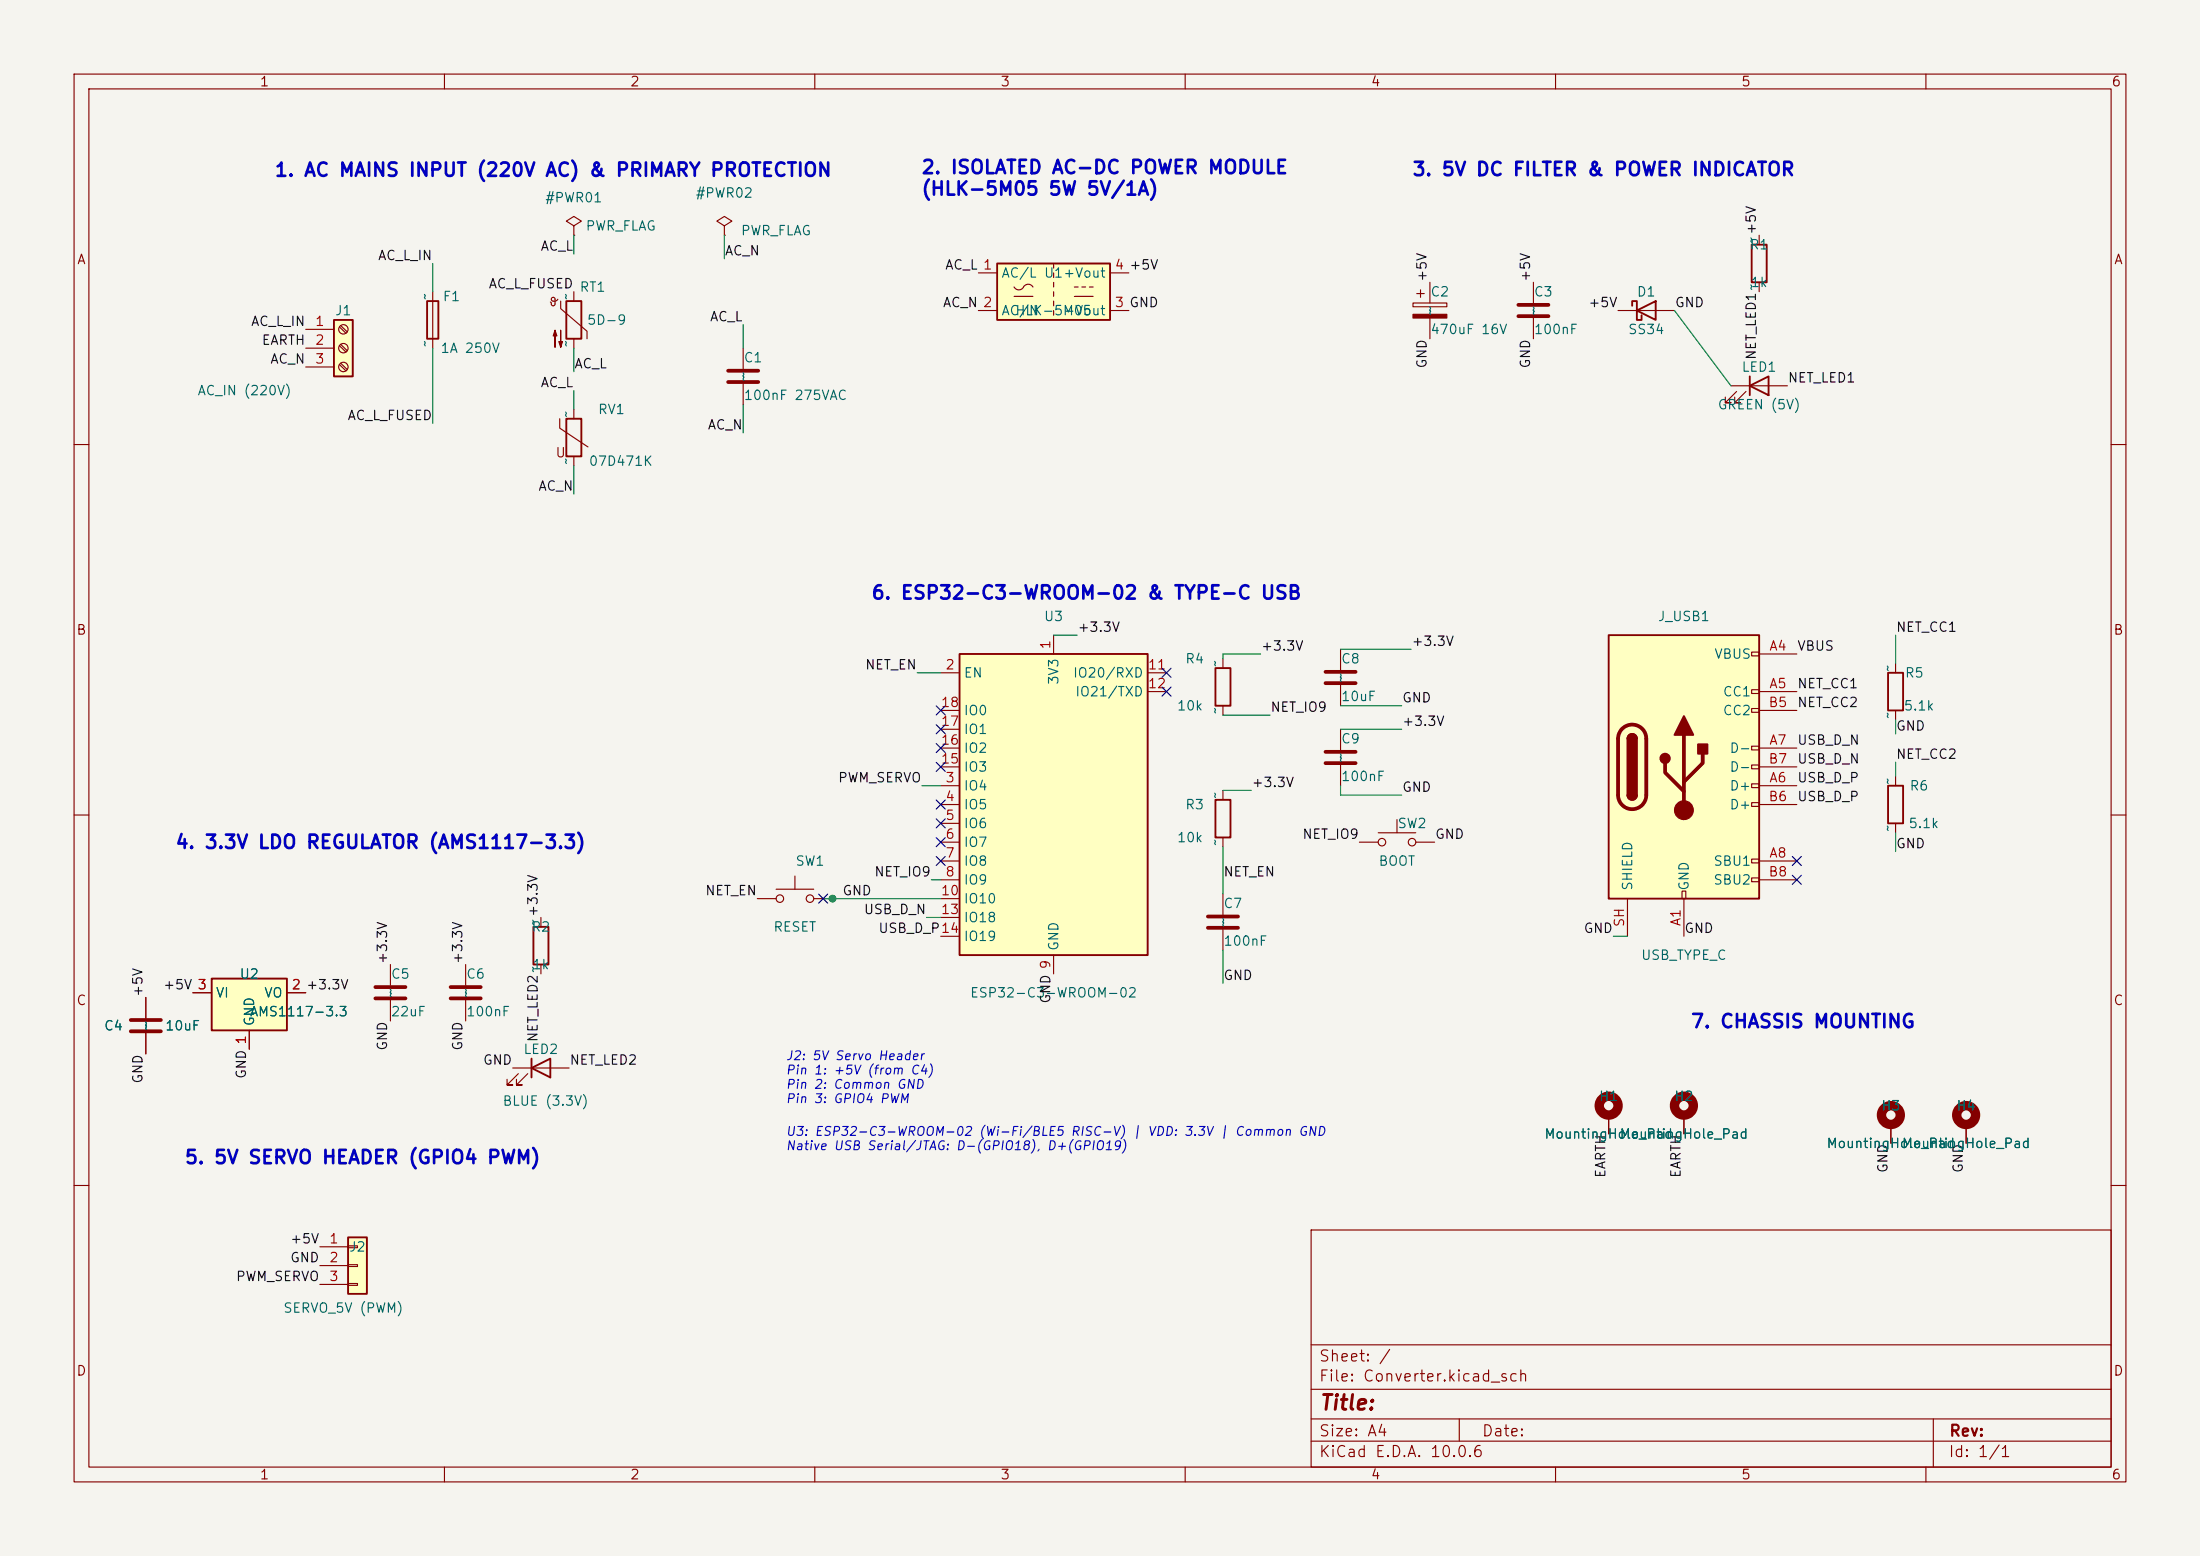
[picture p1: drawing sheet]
<svg xmlns="http://www.w3.org/2000/svg" width="297mm" height="210mm" viewBox="0 0 297 210" stroke-linecap="round" stroke-linejoin="round" font-family="sans-serif">
<path d="M0 0h297v210h-297z" fill="#f5f4ef" stroke="#f5f4ef" stroke-width=".14"/>
<g fill="none" stroke="#840000" stroke-width=".15">
<path d="M10 10h277v190h-277zM12 12h273v186h-273zM60 10v2M110 10v2M160 10v2M210 10v2M260 10v2M10 60h2M285 60h2M10 110h2M285 110h2M165.1 120.7v2.7"/>
<path d="M165.1 125.5v2.8M69.2 144.1h7.6M70 144.9l-1.5 1.5h.7h-.7v-.7M71.2 144.9l-1.5 1.5h.8h-.8v-.7M10 160h2M177 166h108v32h-108zM285 160h2M60 198v2M110 198v2M160 198v2M177 194.5h108M177 191.5h108"/>
<path d="M177 187.5h108M177 181.5h108M197 191.5v3M210 198v2M260 198v2M261 191.5v6.5"/>
</g>
<path d="M71.8 144.1l2.5-1.2v2.5zM71.8 142.9v2.5" fill="none" stroke="#840000" stroke-width=".25"/>
<path d="M163.1 123.7h4M163.1 125.2h4" fill="none" stroke="#840000" stroke-width=".51"/>
<path d="M129.5 88.3h25.4v40.6h-25.4z" fill="#ffffc2"/>
<path d="M57.7 40.6h1.5v5.1h-1.5zM76.5 40.6h2v5.1h-2zM76.5 56.5h2v5.1h-2zM220.3 41.3v-.7h.7v2.6h.6v-.7M221 41.9l2.5-1.3v2.6zM129.5 88.3h25.4v40.6h-25.4zM254.9 90.8h2v5.1h-2zM254.9 106h2v5.1h-2zM72 125.1h2v5.1h-2z" fill="none" stroke="#840000" stroke-width=".25"/>
<g fill="none" stroke="#840000" stroke-width=".15">
<path d="M58.4 39.4v7.6M77.5 30.5l1-.7-1-.6-1 .6 1 .7v1.3M77.5 31.8h.1M77.5 39.4v1.2M97.8 30.5l1-.7-1-.6-1 .6 1 .7v1.3M97.8 31.8h.1M191.3 39.6h1M191.8 39.1v1M193 38.1v2.8M75.3 40.4a.44 .44 0 0 1-.5 .3 .44 .44 0 0 1-.4-.4l.3-.2 .2 .2v.8l-.2 .2-.2-.1-.2-.4M75.6 56.5v1.3l3.8 2.5M75.7 40.6v1.1l3.5 3v1"/>
<path d="M77.5 45.7v1.3M77.5 55.2v1.3M100.3 47v2.8M100.3 51.8v2.8M190.8 40.9h4.5v.5h-4.5zM193 42.9v2.8M218.4 41.9h7.7M77.5 61.6v1.3M127 90.8h2.5M127 98.4h2.5M127 95.9h2.5M142.2 85.7v2.6"/>
<path d="M154.9 90.8h2.6M154.9 93.3h2.6M181 98.4v2.8M255.9 89.5v1.3M255.9 95.9v1.3M127 106h2.5M127 108.6h2.5M127 111.1h2.5M127 113.7h2.5M127 116.2h2.5M127 118.7h2.5M127 103.5h2.5"/>
<path d="M127 101h2.5M181 103.3v2.7M183.5 113.7h2.6M186.1 112.4h5M188.6 110.6v1.8M191.1 113.7h2.6M255.9 104.8v1.2M255.9 111.1v1.3M62.9 130.2v2.8M62.9 135v2.8M73 123.8v1.3M73 130.2v1.2"/>
<path d="M127 121.3h2.5M127 123.8h2.5M127 126.4h2.5M142.2 128.9v2.5"/>
<circle cx="186.6" cy="113.7" r=".51"/>
<circle cx="190.6" cy="113.7" r=".51"/>
</g>
<path d="M98.3 50h4.1M98.3 51.6h4.1M178.9 101.5h4.1M178.9 103h4.1M60.8 133.2h4.1M60.8 134.7h4.1" fill="none" stroke="#840000" stroke-width=".51"/>
<g fill="#840000" stroke="#840000" stroke-width=".15">
<path d="M74.9 44.6l.3 .7h-.5l.2-.7v2.3z"/>
<path d="M75.7 44.6v2.3l-.3-.8h.5l-.2 .8z"/>
<path d="M190.8 42.4h4.5v.5h-4.5z"/>
</g>
<path d="M28.6 132.1h10.1v7h-10.1z" fill="#ffffc2"/>
<path d="M164.1 90.2h2v5.1h-2zM28.6 132.1h10.1v7h-10.1z" fill="none" stroke="#840000" stroke-width=".25"/>
<g fill="none" stroke="#840000" stroke-width=".15">
<path d="M207 38.1v2.8M207 42.9v2.8M165.1 88.9v1.3M165.1 95.3v1.2M107.3 118.2v1.8M26 134h2.6M33.7 139.1v2.5M38.7 134h2.6M102.2 121.3h2.6M104.8 120h5.1M109.9 121.3h2.5M217.2 150.5v2.5"/>
<path d="M227.3 150.5v2.5M255.3 151.8v2.5M265.4 151.8v2.5"/>
<circle cx="105.3" cy="121.3" r=".51"/>
<circle cx="109.3" cy="121.3" r=".51"/>
</g>
<g fill="none" stroke="#840000" stroke-width="1.3">
<circle cx="217.2" cy="149.2" r="1.27"/>
<circle cx="227.3" cy="149.2" r="1.27"/>
<circle cx="255.3" cy="150.5" r="1.27"/>
<circle cx="265.4" cy="150.5" r="1.27"/>
</g>
<path d="M205 41.1h4M205 42.7h4" fill="none" stroke="#840000" stroke-width=".51"/>
<path d="M134.6 35.6h15.3v7.6h-15.3z" fill="#ffffc2"/>
<path d="M134.6 35.6h15.3v7.6h-15.3z" fill="none" stroke="#840000" stroke-width=".25"/>
<g fill="none" stroke="#840000" stroke-width=".15">
<path d="M132.1 36.8h2.5M136.9 38.7a.77 .77 0 0 0 .8 .4 .77 .77 0 0 0 .6-.5 .73 .73 0 0 1 1.1 .1M142.2 35.6v.6M142.2 36.8v.7M142.2 38.1v.6M142.2 39.4v.6M145 38.7h.5M146 38.7h.6M147.1 38.7h.5M149.9 36.8h2.5M132.1 41.9h2.5M136.9 40h2.5"/>
<path d="M142.2 40.6v.7M142.2 41.9v.6M145 40h2.6M149.9 41.9h2.5M52.7 130.2v2.8M52.7 135v2.8"/>
</g>
<path d="M50.7 133.2h4M50.7 134.7h4" fill="none" stroke="#840000" stroke-width=".51"/>
<path d="M45.1 43.2h2.5v7.6h-2.5z" fill="#ffffc2"/>
<path d="M236.5 33h2v5.1h-2zM45.1 43.2h2.5v7.6h-2.5zM236.2 52.1l2.6-1.3v2.5zM236.2 50.8v2.5" fill="none" stroke="#840000" stroke-width=".25"/>
<g fill="none" stroke="#840000" stroke-width=".15">
<path d="M237.5 31.8v1.2M237.5 38.1v1.3M41.3 44.5h3.8M41.3 47h3.8M41.3 49.5h3.8M45.8 44.1l.9 .9M45.8 46.7l.9 .8M45.8 49.2l.9 .8M46 43.9l.9 .9M46 46.5l.9 .8M46 49l.9 .9M233.7 52.1h7.6"/>
<path d="M234.4 52.8l-1.5 1.6h.8h-.8v-.8M235.7 52.8l-1.5 1.6h.7h-.7v-.8M19.7 134.6v2.8M19.7 139.4v2.8"/>
<circle cx="46.4" cy="44.4" r=".63"/>
<circle cx="46.4" cy="47" r=".63"/>
<circle cx="46.4" cy="49.5" r=".63"/>
</g>
<path d="M17.7 137.7h4M17.7 139.2h4" fill="none" stroke="#840000" stroke-width=".51"/>
<path d="M47 167h2.5v7.6h-2.5z" fill="#ffffc2"/>
<path d="M47 167h2.5v7.6h-2.5z" fill="none" stroke="#840000" stroke-width=".25"/>
<path d="M43.2 168.3h3.8M43.2 170.8h3.8M43.2 173.4h3.8M47 168.1h1.3v.3h-1.3zM47 170.7h1.3v.2h-1.3zM47 173.2h1.3v.3h-1.3z" fill="none" stroke="#840000" stroke-width=".15"/>
<path d="M217.2 85.7h20.3v35.6h-20.3z" fill="#ffffc2"/>
<g fill="none" stroke="#840000" stroke-width=".15">
<path d="M181 87.6v2.8M181 92.5v2.8M236.5 88h1v.5h-1zM236.5 93.1h1v.5h-1zM236.5 95.6h1v.5h-1zM237.5 88.3h5.1M237.5 93.3h5.1M237.5 95.9h5.1M165.1 106.7v1.3M165.1 113v1.3M236.5 100.7h1v.5h-1zM236.5 103.3h1v.5h-1z"/>
<path d="M236.5 105.8h1v.5h-1zM236.5 108.3h1v.5h-1zM236.5 116h1v.5h-1zM236.5 118.5h1v.5h-1zM237.5 106h5.1M237.5 101h5.1M237.5 116.2h5.1M237.5 108.6h5.1M237.5 103.5h5.1M237.5 118.7h5.1M19.7 134.6v2.8M19.7 139.4v2.8"/>
<path d="M26 134h2.6M33.7 139.1v2.5M38.7 134h2.6M219.7 121.3v5.1M227.1 120.3h.5v1h-.5zM227.3 121.3v5.1M217.2 150.5v2.5M227.3 150.5v2.5M255.3 151.8v2.5M265.4 151.8v2.5"/>
</g>
<path d="M217.2 85.7h20.3v35.6h-20.3zM219.7 99.7a.64 .64 0 0 1 .6-.6 .64 .64 0 0 1 .7 .6M164.1 108h2v5h-2zM219.7 107.3a.64 .64 0 0 0 .6 .6 .64 .64 0 0 0 .7-.6" fill="none" stroke="#840000" stroke-width=".25"/>
<path d="M178.9 90.7h4.1M178.9 92.2h4.1M219 98.4a1.9 1.9 0 0 1 2.1-.5 1.9 1.9 0 0 1 1.1 1.8v7.6a1.91 1.91 0 0 1-1.9 1.9 1.91 1.91 0 0 1-1.9-1.9v-7.6a1.9 1.9 0 0 1 .6-1.3zM227.3 99.2v10.1M224.8 103v1.3l2.5 2.5M229.9 101.7v1.3l-2.6 2.5" fill="none" stroke="#840000" stroke-width=".51"/>
<g fill="#840000" stroke="#840000" stroke-width=".25">
<path d="M219.7 99.7h1.3v7.6h-1.3z"/>
<path d="M219.9 99.3a.64 .64 0 0 1 .7-.2 .64 .64 0 0 1 .4 .6h-1.3z"/>
<path d="M219.7 107.3h1.3a.64 .64 0 0 1-.7 .6 .64 .64 0 0 1-.6-.6z"/>
<path d="M227.3 96.6l1.3 2.6h-2.5z"/>
<path d="M229.2 100.5h1.3v1.2h-1.3z"/>
<circle cx="224.8" cy="102.4" r=".63"/>
</g>
<circle cx="227.3" cy="109.3" r="1.27" fill="#840000" stroke="#840000" stroke-width=".15"/>
<g fill="none" stroke="#009600" stroke-width=".15">
<path d="M58.4 35.6v3.8M77.5 31.8v2.5M97.8 31.8v3.1M58.4 47v10.2M77.5 47v3.2M77.5 52.7v2.5M100.3 43.8v3.2M100.3 54.6v3.8M226.1 41.9l7.6 10.2M77.5 62.9v3.8M123.8 90.8h3.2M142.2 85.7h3.2"/>
<path d="M165.1 96.5h6.3M170.2 88.3h-5.1v.6M181 98.4h8.2M181 95.3h8.2M181 87.6h9.5M255.9 85.7v3.8M255.9 97.2v1.9M124.5 106h2.5M125.7 118.7h1.3M165.1 114.3v6.4M165.1 106.7h3.8M181 106v1.3h8.2"/>
<path d="M255.9 102.9v1.9M255.9 112.4v2.5M111.1 121.3h15.9M125.1 123.8h1.9M165.1 128.3v4.4M217.8 126.4h1.9"/>
</g>
<g fill="none" stroke="#000084" stroke-width=".15">
<path d="M126.4 97.8l1.2 1.2M126.4 95.3l1.2 1.2M127.6 97.8l-1.2 1.2M127.6 95.3l-1.2 1.2M156.9 92.7l1.2 1.3M156.9 90.2l1.2 1.2M158.1 92.7l-1.2 1.3M158.1 90.2l-1.2 1.2M126.4 110.5l1.2 1.2M126.4 113.1l1.2 1.2M126.4 115.6l1.2 1.2M126.4 100.4l1.2 1.2"/>
<path d="M126.4 102.9l1.2 1.2M126.4 108l1.2 1.2M127.6 110.5l-1.2 1.2M127.6 113.1l-1.2 1.2M127.6 115.6l-1.2 1.2M127.6 100.4l-1.2 1.2M127.6 102.9l-1.2 1.2M127.6 108l-1.2 1.2M242 115.6l1.2 1.2M242 118.1l1.2 1.3M243.2 115.6l-1.2 1.2M243.2 118.1l-1.2 1.3"/>
<path d="M110.5 120.7l1.2 1.2M111.7 120.7l-1.2 1.2"/>
</g>
<circle cx="112.4" cy="121.3" r=".46" fill="#009600" stroke="#009600" stroke-width=".14"/>
<text font-size="2" fill="#840000" x="178" y="190.8">Title:</text>
<g font-size="1.8" fill="#0000c2">
<text x="124.3" y="23.9">2. ISOLATED AC-DC POWER MODULE</text>
<text x="37" y="24.3">1. AC MAINS INPUT (220V AC) &amp; PRIMARY PROTECTION</text>
<text x="124.3" y="26.8">(HLK-5M05 5W 5V/1A)</text>
<text x="190.6" y="24.2">3. 5V DC FILTER &amp; POWER INDICATOR</text>
<text x="117.5" y="81.3">6. ESP32-C3-WROOM-02 &amp; TYPE-C USB</text>
<text x="23.6" y="115">4. 3.3V LDO REGULATOR (AMS1117-3.3)</text>
<text x="228.1" y="139.2">7. CHASSIS MOUNTING</text>
<text x="24.8" y="157.5">5. 5V SERVO HEADER (GPIO4 PWM)</text>
</g>
<g font-size="1.5" fill="#840000">
<text x="178" y="184.1">Sheet: /</text>
<text x="178" y="186.8">File: Converter.kicad_sch</text>
<text x="178" y="197">KiCad E.D.A. 10.0.6</text>
<text x="178" y="194.2">Size: A4</text>
<text x="200" y="194.2">Date:</text>
<text x="263" y="197">Id: 1/1</text>
<text x="263" y="194.2">Rev:</text>
</g>
<g font-size="1.3" fill="#840000">
<text x="35" y="12">1</text>
<text x="85" y="12">2</text>
<text x="135" y="12">3</text>
<text x="185" y="12">4</text>
<text x="235" y="12">5</text>
<text x="285" y="12">6</text>
<text x="10.3" y="36">A</text>
<text x="285.3" y="36">A</text>
<text x="74.9" y="62.1">U</text>
<text x="10.2" y="86">B</text>
<text x="285.2" y="86">B</text>
<text x="10.2" y="136">C</text>
<text x="285.2" y="136">C</text>
<text x="10.2" y="186">D</text>
<text x="285.2" y="186">D</text>
<text x="35" y="200">1</text>
<text x="85" y="200">2</text>
<text x="135" y="200">3</text>
<text x="185" y="200">4</text>
<text x="235" y="200">5</text>
<text x="285" y="200">6</text>
</g>
<g font-size="1.3" fill="#006464">
<text x="73.5" y="27.6">#PWR01</text>
<text x="93.8" y="27">#PWR02</text>
<text x="79" y="31.4">PWR_FLAG</text>
<text x="99.9" y="32.1">PWR_FLAG</text>
<text x="236.1" y="34">R1</text>
<text x="237.4" y="33" transform="rotate(-90 237.4 33)">~+5V</text>
<text x="58.3" y="40.6" transform="rotate(-90 58.3 40.6)">~</text>
<text x="59.7" y="41">F1</text>
<text x="77.3" y="40.6" transform="rotate(-90 77.3 40.6)">~</text>
<text x="78.2" y="39.7">RT1</text>
<text x="135.1" y="37.8">AC/L U1+Vout</text>
<text x="193" y="40.3">C2</text>
<text x="207" y="40.3">C3</text>
<text x="220.9" y="40.3">D1</text>
<text x="236.2" y="39.1">1k</text>
<text x="45.1" y="42.9">J1</text>
<text x="58.3" y="46.9" transform="rotate(-90 58.3 46.9)">~</text>
<text x="59.4" y="48">1A 250V</text>
<text x="77.3" y="46.9" transform="rotate(-90 77.3 46.9)">~</text>
<text x="79.2" y="44.1">5D-9</text>
<text x="135.1" y="42.9">AC/N</text>
<text x="137" y="42.9">HLK-5M05</text>
<text x="143.4" y="42.9">-Vout</text>
<text x="193" y="45.4">470uF 16V</text>
<text x="194" y="42.3" transform="rotate(-90 194 42.3)">~</text>
<text x="207" y="45.4">100nF</text>
<text x="208" y="42.3" transform="rotate(-90 208 42.3)">~</text>
<text x="219.7" y="45.4">SS34</text>
<text x="26.6" y="53.7">AC_IN (220V)</text>
<text x="100.3" y="49.2">C1</text>
<text x="101.3" y="51.2" transform="rotate(-90 101.3 51.2)">~</text>
<text x="235" y="50.5">LED1</text>
<text x="77.3" y="56.5" transform="rotate(-90 77.3 56.5)">~</text>
<text x="80.6" y="56.2">RV1</text>
<text x="100.3" y="54.3">100nF 275VAC</text>
<text x="231.8" y="55.6">GREEN (5V)</text>
<text x="77.3" y="62.8" transform="rotate(-90 77.3 62.8)">~</text>
<text x="79.4" y="63.2">07D471K</text>
<text x="140.8" y="84.1">U3</text>
<text x="159.9" y="89.9">R4</text>
<text x="181" y="89.9">C8</text>
<text x="223.7" y="84.1">J_USB1</text>
<text x="231.3" y="89.2">VBUS</text>
<text x="130" y="91.8">EN</text>
<text x="143.2" y="92.5" transform="rotate(-90 143.2 92.5)">3V3</text>
<text x="144.8" y="91.8">IO20/RXD</text>
<text x="145.1" y="94.3">IO21/TXD</text>
<text x="165" y="90.1" transform="rotate(-90 165 90.1)">~</text>
<text x="181" y="94.9">10uF</text>
<text x="181.9" y="91.8" transform="rotate(-90 181.9 91.8)">~</text>
<text x="232.5" y="94.3">CC1</text>
<text x="255.8" y="90.8" transform="rotate(-90 255.8 90.8)">~</text>
<text x="257.1" y="91.8">R5</text>
<text x="130" y="101.9">IO2</text>
<text x="130" y="99.4">IO1</text>
<text x="130" y="96.8">IO0</text>
<text x="158.8" y="96.2">10k</text>
<text x="165" y="96.5" transform="rotate(-90 165 96.5)">~</text>
<text x="181" y="100.7">C9</text>
<text x="232.5" y="96.8">CC2</text>
<text x="233.4" y="101.9">D-</text>
<text x="255.8" y="97.1" transform="rotate(-90 255.8 97.1)">~</text>
<text x="256.9" y="96.2">5.1k</text>
<text x="130" y="107">IO4</text>
<text x="130" y="104.5">IO3</text>
<text x="165" y="107.9" transform="rotate(-90 165 107.9)">~</text>
<text x="181" y="105.7">100nF</text>
<text x="181.9" y="102.6" transform="rotate(-90 181.9 102.6)">~</text>
<text x="233.4" y="107">D+</text>
<text x="233.4" y="104.5">D-</text>
<text x="255.8" y="106" transform="rotate(-90 255.8 106)">~</text>
<text x="257.7" y="107">R6</text>
<text x="130" y="109.5">IO5</text>
<text x="130" y="112.1">IO6</text>
<text x="158.8" y="114">10k</text>
<text x="159.9" y="109.5">R3</text>
<text x="188.6" y="112.1">SW2</text>
<text x="233.4" y="109.5">D+</text>
<text x="255.8" y="112.3" transform="rotate(-90 255.8 112.3)">~</text>
<text x="257.6" y="112.1">5.1k</text>
<text x="107.3" y="117.2">SW1</text>
<text x="130" y="114.6">IO7</text>
<text x="130" y="117.2">IO8</text>
<text x="130" y="119.7">IO9</text>
<text x="165" y="114.2" transform="rotate(-90 165 114.2)">~</text>
<text x="186" y="117.2">BOOT</text>
<text x="231.2" y="117.2">SBU1</text>
<text x="231.2" y="119.7">SBU2</text>
<text x="72.9" y="125" transform="rotate(-90 72.9 125)">~+3.3V</text>
<text x="130" y="122.2">IO10</text>
<text x="130" y="124.8">IO18</text>
<text x="165.1" y="122.9">C7</text>
<text x="166.1" y="124.8" transform="rotate(-90 166.1 124.8)">~</text>
<text x="220.7" y="120.3" transform="rotate(-90 220.7 120.3)">SHIELD</text>
<text x="228.3" y="120.3" transform="rotate(-90 228.3 120.3)">GND</text>
<text x="71.7" y="126.1">R2</text>
<text x="71.8" y="131.1">1k</text>
<text x="104.3" y="126.1">RESET</text>
<text x="130" y="127.3">IO19</text>
<text x="143.2" y="128.4" transform="rotate(-90 143.2 128.4)">GND</text>
<text x="165.1" y="128">100nF</text>
<text x="221.5" y="129.9">USB_TYPE_C</text>
<text x="29.1" y="134.9">VI</text>
<text x="32.3" y="132.4">U2</text>
<text x="33.6" y="137.5">AMS1117-3.3</text>
<text x="35.6" y="134.9">VO</text>
<text x="52.7" y="132.4">C5</text>
<text x="52.7" y="137.5">22uF</text>
<text x="53.7" y="134.4" transform="rotate(-90 53.7 134.4)">~</text>
<text x="62.8" y="132.4">C6</text>
<text x="62.8" y="137.5">100nF</text>
<text x="63.8" y="134.4" transform="rotate(-90 63.8 134.4)">~</text>
<text x="130.9" y="134.9">ESP32-C3-WROOM-02</text>
<text x="14" y="139.4">C4</text>
<text x="20.6" y="138.8" transform="rotate(-90 20.6 138.8)">~</text>
<text x="22.2" y="139.4">10uF</text>
<text x="34.6" y="138.6" transform="rotate(-90 34.6 138.6)">GND</text>
<text x="70.6" y="142.6">LED2</text>
<text x="67.8" y="149.6">BLUE (3.3V)</text>
<text x="215.8" y="148.9">H1</text>
<text x="225.9" y="148.9">H2</text>
<text x="208.4" y="154">MountingHole_Pad</text>
<text x="218.6" y="154">MountingHole_Pad</text>
<text x="246.5" y="155.3">MountingHole_Pad</text>
<text x="253.9" y="150.2">H3</text>
<text x="256.7" y="155.3">MountingHole_Pad</text>
<text x="264" y="150.2">H4</text>
<text x="47" y="169.2">J2</text>
<text x="38.2" y="177.5">SERVO_5V (PWM)</text>
</g>
<g font-size="1.3" fill="#0f0f0f">
<text x="50.9" y="35.4">AC_L_IN</text>
<text x="72.9" y="34.2">AC_L</text>
<text x="97.8" y="34.8">AC_N</text>
<text x="65.9" y="39.2">AC_L_FUSED</text>
<text x="127.2" y="41.8">AC_N 2</text>
<text x="127.5" y="36.7">AC_L 1</text>
<text x="192.9" y="38.1" transform="rotate(-90 192.9 38.1)">+5V</text>
<text x="206.9" y="38.1" transform="rotate(-90 206.9 38.1)">+5V</text>
<text x="214.3" y="41.8">+5V</text>
<text x="226" y="41.8">GND</text>
<text x="33.8" y="44.3">AC_L_IN</text>
<text x="35.2" y="46.9">EARTH</text>
<text x="95.7" y="43.7">AC_L</text>
<text x="36.4" y="49.4">AC_N</text>
<text x="72.9" y="52.6">AC_L</text>
<text x="77.4" y="50">AC_L</text>
<text x="192.9" y="49.8" transform="rotate(-90 192.9 49.8)">GND</text>
<text x="206.9" y="49.8" transform="rotate(-90 206.9 49.8)">GND</text>
<text x="237.4" y="48.7" transform="rotate(-90 237.4 48.7)">NET_LED1~</text>
<text x="241.3" y="51.9">NET_LED1</text>
<text x="46.8" y="57">AC_L_FUSED</text>
<text x="95.4" y="58.3">AC_N</text>
<text x="72.6" y="66.5">AC_N</text>
<text x="145.4" y="85.6">+3.3V</text>
<text x="170.2" y="88.1">+3.3V</text>
<text x="190.5" y="87.5">+3.3V</text>
<text x="242.5" y="88.1">VBUS</text>
<text x="255.9" y="85.6">NET_CC1</text>
<text x="116.7" y="90.7">NET_EN</text>
<text x="189.2" y="95.1">GND</text>
<text x="242.5" y="93.2">NET_CC1</text>
<text x="242.5" y="95.8">NET_CC2</text>
<text x="171.4" y="96.4">NET_IO9</text>
<text x="189.2" y="98.3">+3.3V</text>
<text x="242.5" y="100.8">USB_D_N</text>
<text x="255.9" y="98.9">GND</text>
<text x="113" y="105.9">PWM_SERVO</text>
<text x="168.9" y="106.6">+3.3V</text>
<text x="189.2" y="107.2">GND</text>
<text x="242.5" y="105.9">USB_D_P</text>
<text x="242.5" y="103.4">USB_D_N</text>
<text x="255.9" y="102.7">NET_CC2</text>
<text x="175.7" y="113.5">NET_IO9</text>
<text x="193.6" y="113.5">GND</text>
<text x="242.5" y="108.5">USB_D_P</text>
<text x="117.9" y="118.6">NET_IO9</text>
<text x="165.1" y="118.6">NET_EN</text>
<text x="255.9" y="114.8">GND</text>
<text x="95.1" y="121.2">NET_EN</text>
<text x="113.6" y="121.2">GND</text>
<text x="116.5" y="123.7">USB_D_N</text>
<text x="52.6" y="130.2" transform="rotate(-90 52.6 130.2)">+3.3V</text>
<text x="62.7" y="130.2" transform="rotate(-90 62.7 130.2)">+3.3V</text>
<text x="118.5" y="126.2">USB_D_P14</text>
<text x="213.7" y="126.2">GND</text>
<text x="227.3" y="126.2">GND</text>
<text x="19.6" y="134.6" transform="rotate(-90 19.6 134.6)">+5V</text>
<text x="21.9" y="133.9">+5V 3</text>
<text x="142.1" y="135.5" transform="rotate(-90 142.1 135.5)">GND 9</text>
<text x="165.1" y="132.6">GND</text>
<text x="52.6" y="141.9" transform="rotate(-90 52.6 141.9)">GND</text>
<text x="62.7" y="141.9" transform="rotate(-90 62.7 141.9)">GND</text>
<text x="72.9" y="140.7" transform="rotate(-90 72.9 140.7)">NET_LED2~</text>
<text x="19.6" y="146.3" transform="rotate(-90 19.6 146.3)">GND</text>
<text x="33.5" y="145.7" transform="rotate(-90 33.5 145.7)">GND 1</text>
<text x="65.1" y="144">GND</text>
<text x="76.8" y="144">NET_LED2</text>
<text x="217" y="159.1" transform="rotate(-90 217 159.1)">EARTH</text>
<text x="227.2" y="159.1" transform="rotate(-90 227.2 159.1)">EARTH</text>
<text x="255.1" y="158.4" transform="rotate(-90 255.1 158.4)">GND</text>
<text x="265.3" y="158.4" transform="rotate(-90 265.3 158.4)">GND</text>
<text x="31.8" y="173.2">PWM_SERVO</text>
<text x="39.1" y="170.7">GND</text>
<text x="39.1" y="168.1">+5V</text>
</g>
<g font-size="1.3" fill="#a90000">
<text x="150.4" y="41.8">3 GND</text>
<text x="150.4" y="36.7">4 +5V</text>
<text x="42.4" y="44.3">1</text>
<text x="42.4" y="46.9">2</text>
<text x="42.4" y="49.4">3</text>
<text x="142.1" y="87.7" transform="rotate(-90 142.1 87.7)">1</text>
<text x="238.8" y="88.1">A4</text>
<text x="126.9" y="95.8">18</text>
<text x="127.5" y="90.7">2</text>
<text x="154.9" y="90.7">11</text>
<text x="154.9" y="93.2">12</text>
<text x="238.7" y="95.8">B5</text>
<text x="238.8" y="93.2">A5</text>
<text x="126.9" y="100.8">16</text>
<text x="126.9" y="98.3">17</text>
<text x="238.8" y="100.8">A7</text>
<text x="126.9" y="103.4">15</text>
<text x="127.5" y="105.9">3</text>
<text x="238.7" y="103.4">B7</text>
<text x="238.8" y="105.9">A6</text>
<text x="127.5" y="108.5">4</text>
<text x="127.5" y="111">5</text>
<text x="127.5" y="113.5">6</text>
<text x="238.7" y="108.5">B6</text>
<text x="127.5" y="116.1">7</text>
<text x="127.5" y="118.6">8</text>
<text x="238.7" y="118.6">B8</text>
<text x="238.8" y="116.1">A8</text>
<text x="126.9" y="121.2">10</text>
<text x="126.9" y="123.7">13</text>
<text x="219.6" y="125.2" transform="rotate(-90 219.6 125.2)">SH</text>
<text x="227.2" y="125.1" transform="rotate(-90 227.2 125.1)">A1</text>
<text x="26.6" y="133.9">3</text>
<text x="39.3" y="133.9">2 +3.3V</text>
<text x="39.3" y="133.9">2</text>
<text x="33.5" y="141.1" transform="rotate(-90 33.5 141.1)">1</text>
<text x="44.4" y="168.1">1</text>
<text x="44.4" y="170.7">2</text>
<text x="44.4" y="173.2">3</text>
</g>
<g font-size="1.2" fill="#0000c2">
<text x="106" y="143.4">J2: 5V Servo Header</text>
<text x="106" y="145.3">Pin 1: +5V (from C4)</text>
<text x="106" y="147.3">Pin 2: Common GND</text>
<text x="106" y="149.2">Pin 3: GPIO4 PWM</text>
<text x="106" y="153.6">U3: ESP32-C3-WROOM-02 (Wi-Fi/BLE5 RISC-V) | VDD: 3.3V | Common GND</text>
<text x="106" y="155.5">Native USB Serial/JTAG: D-(GPIO18),</text>
<text x="141.2" y="155.5">D+(GPIO19)</text>
</g>
</svg>
